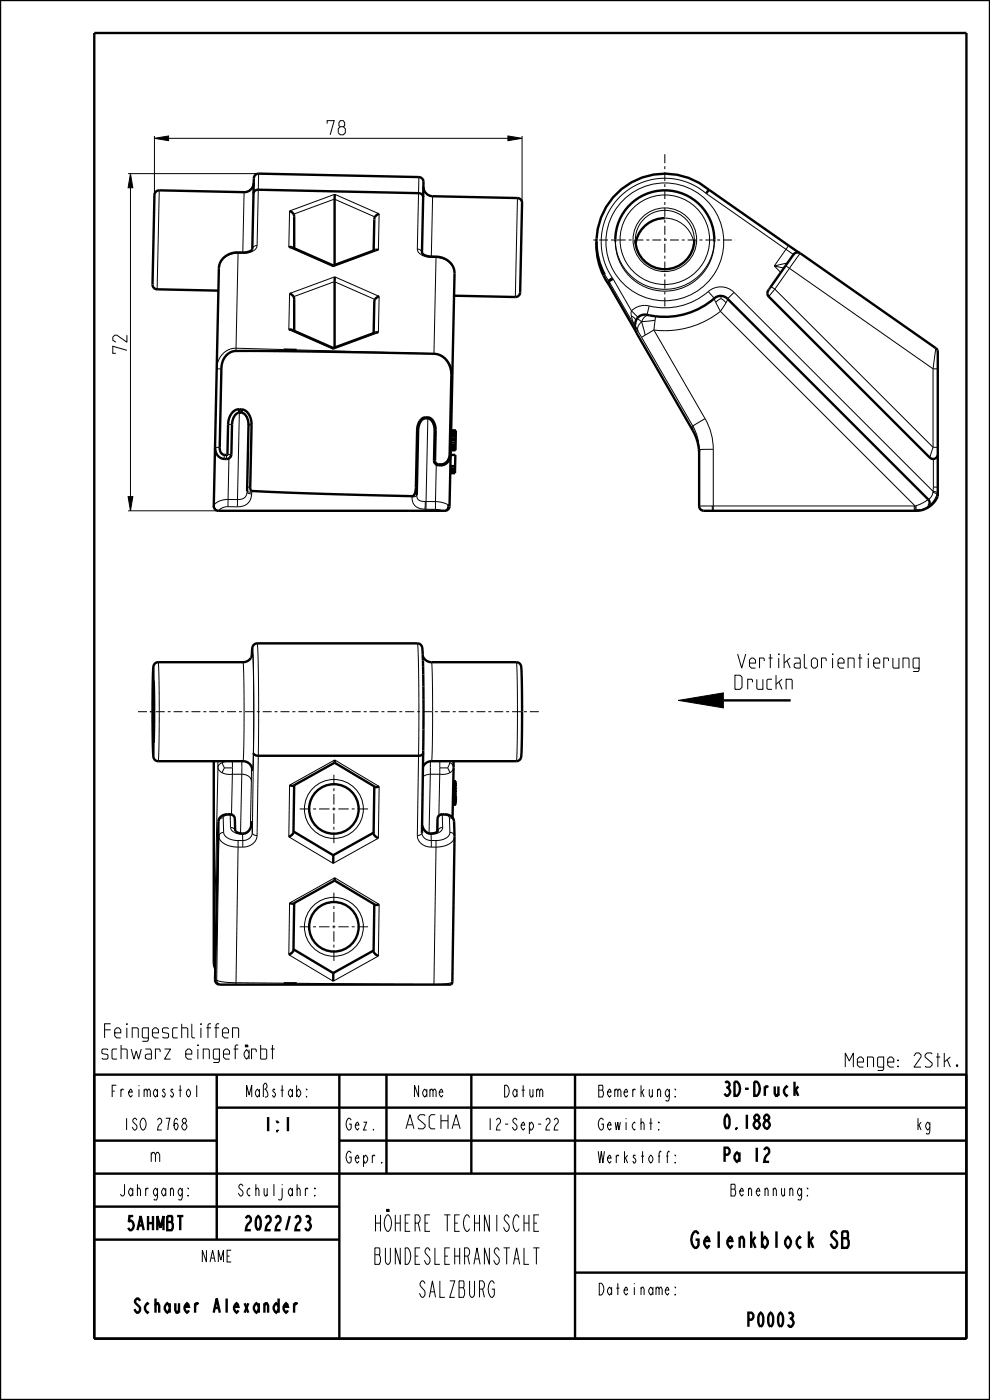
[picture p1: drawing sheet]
<svg xmlns="http://www.w3.org/2000/svg" width="210mm" height="297mm" viewBox="0 0 210 297" stroke-linecap="round" stroke-linejoin="round" font-family="sans-serif">
<path d="M27.7 36.8l.5 3h-1zM32.8 29.3l3-.5v1zM107.7 28.8l3 .5-3 .5zM27.2 105.4h1l-.5 3zM143.9 148.6l9.5-1.6v3.2z" fill="#000"/>
<g fill="none" stroke="#000" stroke-width=".21">
<path d="M27.2 36.8h27.7l-.4 15.3M27.7 36.8l.5 3h-1zM27.7 39.8v65.6M32.8 29.3l3-.5v1zM32.8 28.8v12.6M35.8 29.3h71.9M88.9 37.6l-.4 15.2M107.7 28.8l3 .5-3 .5zM110.7 28.8v14.2M33.8 40.4l-.5 21M50.5 53.5l-.4 20.4M51.5 53.7h-1a3.7 3.7 0 0 0-4.1 3.2"/>
<path d="M51.8 40.8l-.3 12.9M54.5 52.1h.1M54.5 52.1l-.7 .2-.3 .6M54.5 52.1a2.35 2.35 0 0 1-2.5 1.6h-.5M88.5 52.8a2.42 2.42 0 0 0 2.7 1.8h.3M88.5 52.8l.7 .3 .3 .6M91.5 54.6a5 5 0 0 1 3.8 1.1 3 3 0 0 1 1.1 2.3M91.8 41.6l-.3 13M92.5 54.5l-.5 20.6M109.8 42l-.5 21M128.3 58.3l.7 1.2M129 59.5l6 10.3"/>
<path d="M129.8 58.9l-.8 .6M129.8 58.9l4.2 7M130.5 50.9a10.5 10.5 0 0 0 10.3 10.5 10.5 10.5 0 0 0 10.7-10.1M130.5 51.3a10.5 10.5 0 0 0 10.5 10.5 10.5 10.5 0 0 0 10.5-10.5M134.8 50.9a6.2 6.2 0 0 1 6.2-6.3 6.2 6.2 0 0 1 6.3 6.3M141 46.3a6.2 6.2 0 0 1 6.2 5.4M151.5 50.9v.4M164.2 56.4l2.1 .5M164.2 56.4l1.4 1.4M166.6 56.4l.9 .5M166.7 52.9l1.7 1.1M166.7 52.9l-16.9-11.9a13.5 13.5 0 0 0-17.8 .2 13.5 13.5 0 0 0-2.2 17.7"/>
<path d="M166.7 52.9l-2.5 3.5M167 55.9l-2.8 .5M167.3 52.1l-.6 .8M167.5 56.9l-3.1 4.4M167.5 56.9l30.4 21.3M169.8 53.7l-2.3 3.2M50.1 73.9a4.2 4.2 0 0 0-4.1 4.3l1 .1M50.1 73.9l-.1 .6M89.1 75h-.2M89.1 75h.1M89.1 75h3M92.1 75a4.2 4.2 0 0 1 3.9 4.6h-.3"/>
<path d="M133.9 67l.8 .6 .1 .5M133.9 67l.5 1.5 .6 1.3M134 65.9l-.1 1.1M134 65.9l1.4 1.4M134.8 68.7l.2 1M134.8 68.9l.2 .9M134.9 70.4l.1 .2M135 70.5h.1M135 70.6l.4 .6M135 70.5v.1M135 69.7l.4 .6M135 69.7v.1"/>
<path d="M135.2 67.5l.9 .8M135.4 71.2v.1M135.4 71.3l.7 1.2M135.4 70.3l.7 1.3M136.1 71.6l10.9 18.8M136.1 68.3l.8 2.8M136.1 68.3l-.5 .5a1.46 1.46 0 0 0-.2 1.5M136.9 71.1l-.8 .5M137.7 64.9a4 4 0 0 0-3.7 1M137.7 64.9l-.5 1.9M137.8 66.9a1.61 1.61 0 0 0-1.7 1.4M138.7 70l-1.8 1.1"/>
<path d="M138.7 70l10.9 18.8M139 67.9l-.3 2.1M139 67.9l-2.9 .4M139.1 67.1l-.1 .8M150.2 61.8a4 4 0 0 1 5.5 .2M150.2 61.8a14 14 0 0 1-12.5 3.1M150.2 61.8l1.3 1.5M151.6 63.3l.2 .8M151.8 64.1l1 2M152.8 66.1a19 19 0 0 1-14.1 3.9M152.8 66.1l41.3 41.2M152.9 63.3l-1.1 .8"/>
<path d="M152.9 63.3l1.1 1M152.9 62.8v.5M154 64.3l-1.2 1.8M155.7 62l-.6 .6a2.8 2.8 0 0 0-1.1 1.6v.1M155.7 62l42.2 42.2M162.8 62.2l.3 .7M162.8 62.3l.3 .6M163.1 62.9h.1M163.1 62.9l34.1 34.2M163.5 60.8l.9 .5M164.4 61.3l-1.3 1.6M164.4 61.3l33.5 33.6"/>
<path d="M197.9 78.2l1 .1M197.9 78.2v16.7M198.5 73.9l-.6 4.3M45.6 94.9h1M47.6 96.5v.9M48 97.3l.1 .1M48.1 96.5l-.1 .8M48.2 96.4h.9M48.4 90h.8M48.6 97.2l-.2 8.8M48.7 97.1l-.7 .2M48.8 96.4l-.1 .7"/>
<path d="M48.8 97.1h-.1M50.5 86.8l.1 .8M50.8 87.6l-.4 18.4M52.7 90.2h.7M52.7 90h.1M53.4 90h-.7M88.5 91.2h.2M89.1 89.3l.1 .1M89.3 89l.2 .1M90.3 88.5v.3M90.8 88.8l-.4 17.6M92.1 97.7h.2"/>
<path d="M92.2 91.3h.2M92.2 91.2h.1M92.3 98l.1 .4M92.3 98.4h.1M92.4 98.4l.6 .2M92.4 91.2h-.2M92.5 98.6l-.1 7.8M93 98.5v.2M93.5 98.5v.2M95.4 96.3l.2 .1M147 90.4l.6 1.3 .5 1.5 .2 2.2 3-.1M147 90.4v.9"/>
<path d="M149.6 88.8a13 13 0 0 1 1.7 6.5M149.6 88.8l-2.6 1.6M151.3 95.3v13.1M197.2 97.1l.5 .2h.5M197.2 97.1l.5 .2h.6M197.9 94.9h1M197.9 94.9l-.7 2.2M198 97.4v5.9M198.3 97.3h.1M198.9 96.5a.93 .93 0 0 1-.6 .8l.4-.3zM27.2 105.4h1l-.5 3zM27.2 108.4h19.1"/>
<path d="M45.3 107.3l.3 .8 .7 .3M45.3 107.3h.1M45.3 107.3l.3 .8 .7 .2M45.4 107.3h-.1M46.3 108.4h.1M48.4 107.5l-1.2 .2-.9 .6M48.4 107.5h2M48.4 106a2.93 2.93 0 0 0-3 1.3M48.4 106v1.5M48.4 106h2M50.4 106h.1M50.4 106v1.5"/>
<path d="M52.4 104.4l1 .4M52.4 104.4v-.2l1 .2M52.4 104.4a1.66 1.66 0 0 1-2 1.6M52.4 103.3l.7 .1M53.4 104.8a2.7 2.7 0 0 1-3 2.7M53.4 104.4v.4M53.4 104.2v.2M87.4 105.4a2.4 2.4 0 0 0 2.7 2.6M87.4 105.4a.94 .94 0 0 0 1-.4 1.38 1.38 0 0 0 1.8 1.4M87.4 105.3v.1M88.2 103.4h.2M90.1 108h.3"/>
<path d="M90.2 106.4h.2M90.2 106.4l-.1 1.6M90.4 108l2 .1M90.4 106.4v1.6M90.4 106.4h2M92.4 108.1l1.7 .3M92.4 106.4v1.7M92.4 106.4l1.3 .2 1.3 .4M94.1 108.4h.1M95 107v.1M95 107a1.01 1.01 0 0 1-.9 1.4M95 107.1a.99 .99 0 0 1-.9 1.3"/>
<path d="M95 107.1l.4 .3M151.1 107.3l-2.8 .1M151.1 107.3l.1 1.1M193.9 107.3h-42.8M193.9 107.3v1.1M194.1 107.3h-.2M194.1 107.3v1.1M194.3 107.3h-.2M194.3 107.3v1M195.9 108.1l-1 .2M195.9 108.1h.1M196 108.1h-.1"/>
<path d="M196.1 108h.1M196.1 108l-.1 .1M196.3 108h-.2M196.3 108h.1M196.8 107.5l-1.6 .7M196.8 107.5h-.1M197 107.3l-.3 .2M197 107.3l-.2 .2M197 107.3h.1M197.9 104.4l-.2 .8-.5 .6-1.5 .9-1.4 .6M197.9 104.4l.9 .4M197.9 104.2v.2"/>
<path d="M197.9 104.2l1 .2M198 103.3l.9 .1M198 103.3l-.1 .9M198.8 104.8a5 5 0 0 1-1.8 2.5M198.9 105.4a5 5 0 0 1-2.6 2.6M198.9 105.4h.1M198.9 104.4l-.1 .4M198.9 104.2v.2M53.4 139.2l.1-1.7 .1 .2a260.7 260.7 0 0 1 .2 22.1l-.3 16.9M53.5 139l.1-.5 .1 3.7 .1 8.8-.1 9.2-.1 3.3-.1-.5M54.6 136.5a321.1 321.1 0 0 1 .2 23.8l-.3 17M88.5 136.5h.1a321 321 0 0 1 .2 23.8l-.3 17"/>
<path d="M32.4 149.1v5.5M32.4 149.1l.2-7.6 .2 9.5-.2 9.5-.2-5.9M32.4 149.1h.1M32.4 154.6h.1M32.6 144.6v-.4l-.2 6.8 .2 6.7 .1-7.2M33.6 140.5l.2 10.5-.2 10.5M51.6 140.5l.2 10.5-.2 10.5M91.5 140.5l.3 10.5-.3 10.5M109.5 140.5l.3 10.5-.3 10.5M143.9 148.6l9.5-1.6v3.2zM46.2 161.5v1.3M46.2 162.8l.3 .6 .6 .5"/>
<path d="M46.2 162.8l-.9 41.3M46.3 174.3h.1M46.3 174.3l.1 3.1M46.4 177.4l.1 .4a4.2 4.2 0 0 0 4 1.9M46.4 177.4l-.4 30.5M47.1 163.9l1 .3 1.1 .1M47.2 161.8l.4 1.1M47.2 161.8l-.7 .4-.3 .6M47.3 173.5a.89 .89 0 0 0-1 .8M47.3 173.5l.1 3.1M47.4 176.6l-.7 .2-.3 .6M47.4 176.6a2.74 2.74 0 0 0 3.1 1.7"/>
<path d="M47.6 162.9h1.7M47.6 162.9l-.5 1M48.3 172.7v.2M48.3 172.9l-.7 .2-.3 .4M48.3 172.9h.5M48.8 172.7v.2M48.8 172.9l.7 .3M48.8 172.9l.1 2.6M48.9 175.5l.7 .3 .3 .5M48.9 175.5a2.28 2.28 0 0 0 2.6 1.5M49.3 164.2l-.1 .1M49.3 164.2l-.2 8.6"/>
<path d="M49.3 164.2h2M49.3 161.5h.1M49.3 161.5h-1.2l-.9 .3M49.3 161.5v1.4M49.3 161.5h2M49.3 162.9v1.3M49.4 172.9l.1 .3M49.5 173.2l.3 .5M50.5 178.3v1.4M50.5 178.3h1M50.5 179.7l-.4 28.8M51.3 164.2a1.83 1.83 0 0 1 2 1.5"/>
<path d="M51.3 164.2l-.3 12.6M51.3 161.5h.1M51.3 161.5v2.7M51.4 176.8l.1 .2M51.5 177v1.3M51.5 178.3v1.4M51.5 179.7h-1M51.6 161.5h-.3M51.8 177h-.3M51.8 176.8v.2M53.3 165.7l-.2 10M53.3 162.6v3.1"/>
<path d="M53.4 174.3h.1M53.4 174.3a2.51 2.51 0 0 1-1.6 2.7M53.4 174.2v.1M53.4 174.2l.1 2.5M53.5 163h.1M53.5 176.7a1.85 1.85 0 0 1-2 1.6M53.5 176.7l.3 .4 .7 .2M54.5 177.3h.1M54.5 177.3a2.82 2.82 0 0 1-3 2.4M88.5 177.3a2.72 2.72 0 0 0 3 2.4M89.5 176.7a.81 .81 0 0 1-1 .6M89.5 176.7a1.8 1.8 0 0 0 2 1.6"/>
<path d="M89.5 175.1a2.16 2.16 0 0 0 1.6 1.9M91.1 176.8v.2M91.1 177h.3M91.3 164.2l-.9 .2-.7 .4M91.3 164.2h2M91.3 164.2l-.3 12.6M91.4 176.8v.2M91.4 177l.1 1.3M91.5 178.3v1.4M91.5 178.3h1M91.5 179.7h1M92.5 178.3v1.4"/>
<path d="M92.5 179.7l-.4 29.1M92.8 173.7l.1 2.7 .3-.6 .7-.3M92.8 173.7h.1M93.1 173.2l-.3 .5M93.2 172.9l-.1 .3M93.3 164.2l-.2 8.8M93.3 161.5h.1M93.3 161.5h-2v2.7M93.3 161.5v1.4M93.3 162.9v1.3M93.8 172.7v.2M93.8 172.9l-.7 .3"/>
<path d="M93.8 172.9h.5M93.8 172.9l.1 2.6M93.9 175.5a2.14 2.14 0 0 1-2.5 1.5M94.3 172.7v.2M94.3 172.9l.7 .2 .3 .4M94.9 162.9h-1.6M94.9 162.9l.5 1M95.3 173.5l.7 .2 .3 .6M95.3 173.5l.1 3.1M95.4 163.9l-1 .3h-1.1M95.4 176.6l.7 .2 .3 .6M95.4 176.6a2.33 2.33 0 0 1-2.5 1.7h-.4"/>
<path d="M96.2 162.8l-.2 .6-.6 .5M96.2 162.7l-.3-.6a.33 .33 0 0 0-.2-.2 .33 .33 0 0 0-.3 0l-.5 1M96.4 177.5l-.1 .4a3.8 3.8 0 0 1-3.8 1.8M45.3 203.9h.1M45.3 203.9v.2M45.3 204.1l.1 .1M45.3 204.1h.1M45.4 204.2l.2 1.2M45.4 204.2l-.1 .1M45.6 207.9h.1M45.6 207.9v.2a1 1 0 0 0 1 .8M45.6 207.9h.4"/>
<path d="M46 207.9a1 1 0 0 0 1 1M46 207.9a9.4 9.4 0 0 0 4.1 .6M50.1 208.5l-.1 .4M89.1 208.8v.1M89.1 208.8l-.2 .1M92.1 208.8l-.1 .1M92.1 208.8h-3M96 208.3a6.1 6.1 0 0 1-3.5 .5h-.4"/>
<circle cx="141" cy="51.3" r="12.5"/>
<circle cx="141" cy="50.9" r="9.5"/>
<circle cx="141" cy="50.9" r="6.7"/>
</g>
<g fill="none" stroke="#000" stroke-width=".51">
<path d="M0 0h210v297h-210zM20 7h185v277h-185zM53.8 38.8a2 2 0 0 1-2 2l-18-.4a1 1 0 0 0-1 1l-.4 19 .1 .5 .3 .3 .5 .2 13 .3M89.8 39.6a2 2 0 0 0 2 2l18 .4a1 1 0 0 1 .9 1l-.4 19-.1 .5-.4 .4-.5 .1-13-.3M54.8 40.2h.1M54.8 40.2l-.7 .3-.3 .5M54.8 40.2l34 .8 .7 .2 .3 .6M126.5 51.3a14.6 14.6 0 0 0 2.7 9.1M126.5 51.3a14.5 14.5 0 0 0 1.8 7M130 59.2l-.8 .5v.7M130.5 51.3a10.5 10.5 0 0 1 10.5-10.9 10.5 10.5 0 0 1 10.5 10.9M134.8 50.9a6.2 6.2 0 0 0 6.2 6.2 6.2 6.2 0 0 0 6.3-6.2"/>
<path d="M141 46.3a6.2 6.2 0 0 0-6.2 5.4M150.4 40.2l19.1 13.4M150.4 40.2l-.6 .8M150.4 40.2a14.5 14.5 0 0 0-15.5-2 14.5 14.5 0 0 0-8.4 13.1M129.2 60.4l5.8 10.1M134.9 70.3l12.1 21a10 10 0 0 1 1.3 4.6M135.2 67.5l-.4 .7v.7M135.2 67.5h.1M136.1 72.5h.1M151.6 63.3a2 2 0 0 1 2.7 .1l42.6 42.6 .3 .6-.2 .7M151.6 63.3h.1M151.6 63.3a17 17 0 0 1-15 3.4l-.8 .3-.6 .5"/>
<path d="M162.8 62.2l.3 .7 34.1 34.2a1 1 0 0 0 1.7-.6M162.8 62.2h.1M162.8 62.2l.2-.7 4.8-6.8a1.54 1.54 0 0 1 1.6-1.1l29.4 20.5 .1 .3v30.9a5 5 0 0 1-2.5 2.6l-.2 .1M50.8 87.6h-.2a2.28 2.28 0 0 0-1.4 2.4l-.2 6.7a1.01 1.01 0 0 1-.9 .7 2.2 2.2 0 0 1-2.5-2.5M50.8 87.6h.5M50.8 86.8l.5 .1M50.8 86.8h-.1a2.32 2.32 0 0 0-2.2 2.2l-.3 7.5a1.25 1.25 0 0 1-1.3-.3 1.25 1.25 0 0 1-.3-1.3l.4-16.6a3.4 3.4 0 0 1 3-3.8l15.6 .1 26.4 .5a4.1 4.1 0 0 1 3.7 4.5l-.3 16.7a1.98 1.98 0 0 1-2.7 2.1l-.3-.3-.1-.3 .1-6.5a2.48 2.48 0 0 0-1.6-2.8M50.8 86.8v.8M51.3 87.6a1.62 1.62 0 0 1 1.3 1.6l.1 .8M51.3 86.9a3.1 3.1 0 0 1 2.1 3.2l-.3 13.3 .1 .6a686 686 0 0 0 34.5 1.2l.4-.7 .1-1 .3-12.3a2.37 2.37 0 0 1 1.8-2.7h.5M51.3 86.9v.7M52.7 90v.2"/>
<path d="M52.7 90l-.3 14.2M90.8 88.8a1.59 1.59 0 0 1 1.3 1.6l.1 .8M90.8 88.8h-.8l-.5 .3-.5 .7-.2 .8-.4 14.4M90.8 88.5v.3M92.2 91.2v.1M92.2 91.2l-.1 6.7a1 1 0 0 0 .9 .8 2.19 2.19 0 0 0 2.6-2.3M95.5 99.7l1 .1M95.5 99.4h1M95.5 98.9h1M95.6 96.5h1l-.1 3.9h-1M95.6 95.4l1 .1M95.6 95.3h1"/>
<path d="M95.6 95.1h1M95.6 94.8h1M95.6 94.4h1M95.6 93.9h1M95.7 93.3h1M95.7 93h1M95.7 92.5h1M95.7 92.2h1M95.7 91.9h1M95.7 91.6h1M95.7 91.4h1M95.7 91.3h1l-.1 4.2h-1"/>
<path d="M148.3 95.4v12l.1 .5 .6 .4h45.3M45.3 107.4l.1 .2M46.3 108.4l-.7-.3-.3-.8 1.1-50.4a3.7 3.7 0 0 1 4.1-3.4l1 .1a2.28 2.28 0 0 0 2-.7l.3-15.1a1 1 0 0 1 1.1-1l34 .8a1 1 0 0 1 .9 1l-.3 15.1a2.12 2.12 0 0 0 2 .7 4.9 4.9 0 0 1 3.8 1.1 3.2 3.2 0 0 1 1.1 2.5l-1 49.4a1.06 1.06 0 0 1-1.4 1M95.5 100.2l1 .1M95.5 100.1h1M195.2 108.2l-.9 .1M196.1 108l-1.7 .4M196.2 108h-.1M53.5 138.9v.1a1.97 1.97 0 0 1-1.9 1.5h-18a1.17 1.17 0 0 0-1.1 1.4l-.1 9.1a71.8 71.8 0 0 0 .2 9.9l.5 .5 .5 .1h18a1.97 1.97 0 0 1 1.9 1.6M54.6 136.5h33.9a1.62 1.62 0 0 1 1.1 1.9l.2 16.4-.3 21.9M54.6 136.5h.1M54.6 136.5a1.57 1.57 0 0 0-1.2 1.8v.9"/>
<path d="M89.7 139.2a1.99 1.99 0 0 0 1.8 1.3h18a1.16 1.16 0 0 1 1.1 1.4l.1 9.9a55.7 55.7 0 0 1-.3 9.1l-.4 .5-.5 .1h-18a1.99 1.99 0 0 0-1.8 1.2M32.6 144.4l.1 6.6-.1 6.6M53.8 159.8l.3 .4 .7 .1M89.8 159.8l-.3 .4-.7 .1h-34M89.8 159.8h.1M153.4 148.6h14.3M45.3 161.5v42.6l.4 1.5M51.8 176.8a2.71 2.71 0 0 1-1.9-.5l-.1-2.6-.2-.6a2 2 0 0 0-3.3 1.2l-.7 33.6M51.8 176.8h.1M53.4 174.3a2.63 2.63 0 0 1-1.6 2.5M54.8 160.3h.1M89.5 175a2.26 2.26 0 0 0 1.6 1.8"/>
<path d="M91.1 176.8h.1M92.9 176.3a2.31 2.31 0 0 1-1.8 .5M93.2 172.9a2.31 2.31 0 0 1 3.1 1l.1 3.6-.4 30.8-.3 .6h-49.1a1 1 0 0 1-1-1M93.2 172.9l-.4 .8-.1 2.8M93.2 172.9h.1M96.1 170.7h.6M96.1 170.5h.6M96.1 170.4h.6M96.1 170.2h.6M96.1 169.3h.6M96.1 168.8h.6v.5M96.1 168.6h.6"/>
<path d="M96.1 168.4h.6M96.1 168.2h.6M96.1 167.8h.6M96.1 167.5h.6M96.1 167.2h.6M96.1 167h.6M96.1 166.8h.6M96.1 166.7h.6M96.1 166.3h.6M96.2 166h.5M96.2 165.9h.5M96.2 165.8h.5"/>
<path d="M96.2 165.7l.5 .1M96.2 161.5v1.2M96.2 162.7h.1M96.2 162.7l-.2 10.8M96.7 170.7h-.6M96.7 168.4l-.1 .4M96.7 165.8v.1M96.7 170.5v.2M96.7 165.9v.1M96.7 166v.3M96.7 168.2v.2M96.7 170.4v.1"/>
<path d="M96.7 170.2v.2M96.7 166.3v.5M96.7 167.8v.4M96.7 169.7h-.6M96.7 169.7v.5M96.7 166.8v.2M96.7 167.5v.3M96.7 167v.5M96.7 169.3v.4M45.6 207.9h.1M20 228h185v56M46 235h159"/>
<path d="M46 228v35M72 228v56M82 228v21M100 228v21M122 228v56M20 242h26M20 249h185M20 256h52M72 242h133M20 263h52M122 270h83"/>
</g>
<path d="M125.8 50.9h30.1" fill="none" stroke="#000" stroke-width=".21" stroke-dasharray=".6 .6 1.9 .6" stroke-linecap="butt"/>
<!-- layer: A_ACHSEN -->
<path d="M60.1 74.2h.1M60.1 74.2h2.9M46.3 108.4h47.8M193.9 108.4h.5M60.1 208.6h.1M60.1 208.6h2.9" fill="none" stroke="#000" stroke-width=".51"/>
<g fill="none" stroke="#000" stroke-width=".21">
<path d="M141 39.1v.6M141 36.5v1.9M141 35.3v.6M141 32.7v1.9M141 59.3v1.9M141 58v.7M141 55.5v1.9M141 54.2v.7M141 51.7v1.9M141 50.4v.7M141 47.9v1.9M141 46.6v.7"/>
<path d="M141 44.1v1.9M141 42.9v.6M141 40.3v1.9M50.1 73.9l10 .3M63 74.2l25.9 .8M141 63.1v1.9M141 61.8v.7M141 61.8h.1M29.3 151h1.9M31.8 151h.1M31.8 151h.6M33.1 151h1.9"/>
<path d="M35.6 151h.6M36.8 151h1.9M39.4 151h.6M40.6 151h1.9M43.1 151h.7M44.4 151h1.9M46.9 151h.6M48.2 151h1.9M50.7 151h.6M51.9 151h1.9M54.5 151h.6M55.7 151h1.9"/>
<path d="M58.2 151h.7M59.5 151h1.9M62 151h.7M63.3 151h1.9M65.8 151h.6M67.1 151h1.9M69.6 151h.6M70.8 151h1.9M73.4 151h.6M74.6 151h1.9M77.1 151h.7M78.4 151h1.9"/>
<path d="M80.9 151h.6M82.2 151h1.9M84.7 151h.6M86 151h1.9M88.5 151h.6M89.7 151h1.9M92.3 151h.6M93.5 151h1.9M96 151h.7M97.3 151h1.9M99.8 151h.6M101.1 151h1.9"/>
<path d="M103.6 151h.6M104.8 151h1.9M107.4 151h.6M108.6 151h1.9M111.1 151h.7M112.4 151h1.9M63.6 171.6h2.2M66.4 171.6h.6M67.7 171.6h2.2M70.5 171.6h.6M70.8 164.4v2.2M70.8 167.2v.6"/>
<path d="M70.8 168.5v2.2M70.8 171.3v.6M70.8 172.6v2.2M70.8 175.4v.6M70.8 176.6v2.3M71.8 171.6h2.2M74.6 171.6h.6M75.9 171.6h2.2M63.6 196.6h2.2M66.4 196.6h.6M67.7 196.6h2.2M70.5 196.6h.6"/>
<path d="M70.8 189.4v2.2M70.8 192.2v.6M70.8 193.5v2.2M70.8 196.3v.6M70.8 197.6v2.2M71.8 196.6h2.2M74.6 196.6h.6M75.9 196.6h2.2M50.1 208.5l10 .1M63 208.6l25.9 .2M70.8 200.4v.6M70.8 201.6v2.3"/>
</g>
<!-- layer: A_RUNDUNGEN -->
<g fill="none" stroke="#000" stroke-width=".21">
<path d="M61.4 44.8l9.6-3.6 9.4 4.2-.1 7.6-9.6 3.6-9.4-4.2zM62.4 46l-.1 6.6M71 59.8l8.5 3.7M71 42.3l8.5 3.7M71 42.2l-8.7 3.2M71 59.7l-8.7 3.2M61.4 62.3l9.6-3.6 9.4 4.2-.1 7.7-9.6 3.5-9.4-4.2zM62.4 63.5l-.1 6.6M61.4 166.6l9.6-5.4 9.4 5.6-.1 11-9.6 5.4-9.4-5.7zM61.4 191.6l9.6-5.4 9.4 5.6-.1 11-9.6 5.4-9.4-5.7z"/>
<circle cx="70.8" cy="171.6" r="6.3"/>
<circle cx="70.8" cy="196.6" r="6.3"/>
</g>
<g fill="none" stroke="#000" stroke-width=".51">
<path d="M61.3 52.4h.6l8.8 3.9M61.4 44.8l.7 .4 .3 .6v6.9M70.7 56.3v.3M71 58.7v15M71 41.2v15M80.3 53h-.7l-8.9 3.3M80.4 45.4a1.25 1.25 0 0 0-1 1.2l-.1 6.6M61.3 69.9l.6 .1 8.8 3.8M61.4 62.3l.7 .4 .3 .6v6.9M70.7 73.8v.3M80.3 70.6l-.7-.1-8.9 3.3M80.4 62.9a1.25 1.25 0 0 0-1 1.2l-.1 6.6"/>
<path d="M62.3 176.4l8.4 5M62.4 166.6l-.1 10-.4 .5-.6 .4M71 161.8l8.5 5.1 .9-.1M71 161.8l-8.7 4.9-.9-.1M71 161.2v.6M79.3 176.6l-8.6 4.8M79.4 166.8l-.2 10 .4 .6 .7 .4M62.4 191.6l-.1 10-.4 .5-.6 .4M70.7 181.4v1.8M71 186.8l8.5 5.1 .9-.1M71 186.8l-8.7 4.9-.9-.1M71 186.2v.6"/>
<path d="M79.4 191.8l-.2 10 .4 .6 .7 .4M62.3 201.4l8.4 5M70.7 206.4v1.8M79.3 201.6l-8.6 4.8"/>
<circle cx="70.8" cy="171.6" r="5.3"/>
<circle cx="70.8" cy="196.6" r="5.3"/>
</g>
<g font-size="4.6">
<text x="77.1" y="261.2">HÖHERE TECHNISCHE</text>
<text x="77.1" y="268.2">BUNDESLEHRANSTALT</text>
<text x="144.4" y="264.7">Gelenkblock SB</text>
<text x="87.6" y="275.2">SALZBURG</text>
</g>
<g font-size="3.9">
<text x="69.4" y="28.6">78</text>
<text x="26.9" y="75" transform="rotate(-90 26.9 75)">72</text>
<text x="155.9" y="141.7">Vertikalorientierung</text>
<text x="155.9" y="146.2">Druckn</text>
<text x="21.6" y="220.2">Feingeschliffen</text>
<text x="21.6" y="224.7">schwarz eingefärbt</text>
<text x="178.7" y="226.4">Menge: 2Stk.</text>
<text x="153.2" y="232.5">3D-Druck</text>
<text x="55.5" y="240">1:1</text>
<text x="85.5" y="239.5">ASCHA</text>
<text x="153.2" y="239.5">0.188</text>
<text x="31.6" y="246.5">m</text>
<text x="153.2" y="246.5">Pa 12</text>
<text x="26" y="261">5AHMBT</text>
<text x="50.8" y="261">2022/23</text>
<text x="26.1" y="278.5">Schauer Alexander</text>
<text x="157.6" y="281.5">P0003</text>
</g>
<g font-size="3.3">
<text x="22.3" y="232.7">Freimasstol</text>
<text x="51.2" y="232.7">Maßstab:</text>
<text x="87.1" y="232.7">Name</text>
<text x="106.1" y="232.7">Datum</text>
<text x="127.1" y="232.7">Bemerkung:</text>
<text x="25.2" y="239.7">ISO 2768</text>
<text x="73.2" y="239.7">Gez.</text>
<text x="102.2" y="239.7">12-Sep-22</text>
<text x="127.1" y="239.7">Gewicht:</text>
<text x="194.2" y="239.7">kg</text>
<text x="73.2" y="246.7">Gepr.</text>
<text x="127.1" y="246.7">Werkstoff:</text>
<text x="24.2" y="253.7">Jahrgang:</text>
<text x="49.2" y="253.7">Schuljahr:</text>
<text x="153.7" y="253.7">Benennung:</text>
<text x="42.1" y="267.7">NAME</text>
<text x="127.1" y="274.7">Dateiname:</text>
</g>
</svg>
